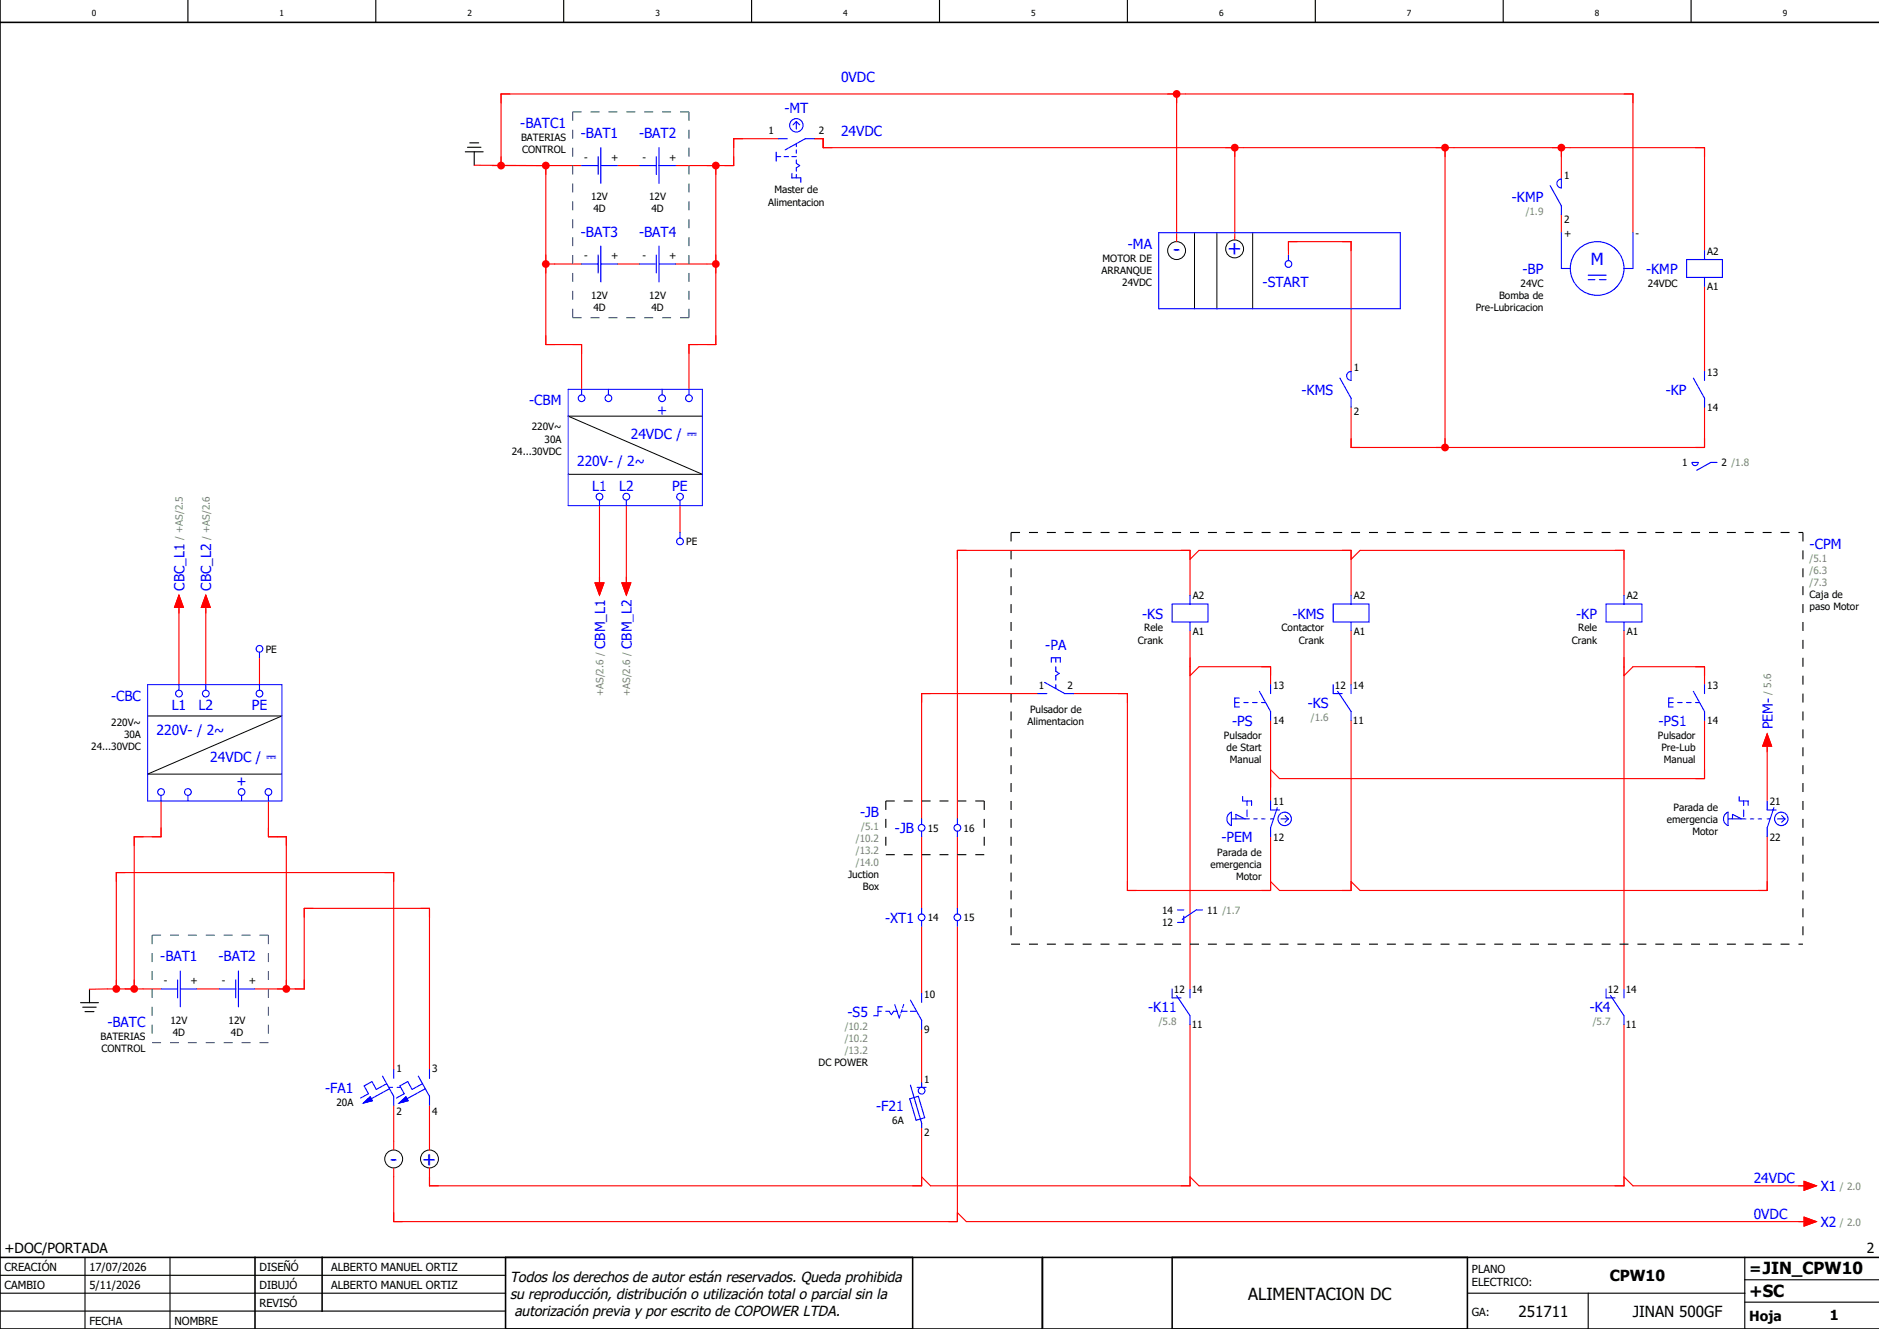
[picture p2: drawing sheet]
<svg xmlns="http://www.w3.org/2000/svg" width="420mm" height="297mm" viewBox="0 0 420 297" stroke-linecap="round" stroke-linejoin="round" font-family="sans-serif">
<g fill="none" stroke="#000" stroke-width=".25">
<path d="M42 0v5M84 0v5M126 0v5M168 0v5M210 0v5M252 0v5M294 0v5M336 0v5M378 0v5M18 224.1h4M18.5 225.1h3M19 226.1h2"/>
<path d="M20 221.1v3M0 285h113M0 293h113M0 289h113M19 281v16M38 281v16M328 289h62M355 289v8M390 291h30M390 281v16M390 286h30"/>
</g>
<path d="M0 5h420M0 0v297h420M0 281h420M57 281v16M72 281v12M113 281v16M204 281v16M233 281v16M262 281v16M328 281v16" fill="none" stroke="#000" stroke-width=".35"/>
<g fill="none" stroke="#f00" stroke-width=".25">
<path d="M112 37v-16h151v32M114 37h8v40h8v10M124 37h6M138 37h5M151 37h9v40h-6v10M174 31h-10v6h-2M182 31h2v2h92v20M265 21h100v31M278 33h45v67h-21v-9M325 33h24v7M351 33h30v23M124 59h6"/>
<path d="M138 59h5M151 59h7M288 57v-3h14v29M349 48v4M381 64v19M381 91v9h-56M134 113v18M140 113v18M152 113v6M40 136v17M46 136v17M266 133v-10h-52v60"/>
<path d="M268 123h34v10M304 123h59v10M58 147v6M232 155h-26v28M240 155h12v44h32v-12M266 141v80M268 149h16v4M302 141v12M363 141v80M365 149h16v4M36 179v8h-6v34h-6M60 179v8h4v34h-7"/>
<path d="M284 161v18M302 161v38h-16M381 161v13h-95M395 167v12M206 187v16M214 187v16M395 187v12h-91M206 207v15M214 207v66h-126v-10M26 221v-26h62v44M32 221h4M44 221h5"/>
<path d="M66 221h2v-18h28v36M206 230v13M266 229v36h-58M363 229v36h-95M88 247v8M96 247v8M206 251v14h-110v-2M216 273h188M365 265h39"/>
</g>
<g fill="none" stroke="#000" stroke-width=".22">
<path d="M33 160h30l-30 13h30"/>
<circle cx="96" cy="259" r="2"/>
</g>
<circle cx="26" cy="221" r=".88" fill="#f00"/>
<g fill="none" stroke="#f00" stroke-width=".25">
<path d="M28 195h-2v2M32 187h-2v2M36 185v2h-2M60 185v2h4v2M86 195h2v2M30 219v2M68 219v2h-2M70 203h-2v2M94 203h2v2M24 221l-4 .1M28 221h4M88 271v2h2"/>
<path d="M96 263v2h2"/>
</g>
<circle cx="30" cy="221" r=".88" fill="#f00"/>
<path d="M64 219v2M62 221h4" fill="none" stroke="#f00" stroke-width=".25"/>
<circle cx="64" cy="221" r=".88" fill="#f00"/>
<path d="M106 36.9l18 .1M122 37v2M122 75v2h2M160 75v2h-2M88 255v2M96 255v2M88 261v2M96 261v2" fill="none" stroke="#f00" stroke-width=".25"/>
<g fill="none" stroke="#000" stroke-width=".22">
<path d="M157 93h-30l30 13h-30"/>
<circle cx="88" cy="259" r="2"/>
</g>
<path d="M104 33.9h4M104.5 32.9h3M105 31.9h2M106 33.9v3" fill="none" stroke="#000" stroke-width=".25"/>
<circle cx="122" cy="37" r=".88" fill="#f00"/>
<path d="M158 37h4M160 37v2" fill="none" stroke="#f00" stroke-width=".25"/>
<circle cx="160" cy="37" r=".88" fill="#f00"/>
<path d="M158 59h2M160 57v4M128 77h2v2M156 77h-2v2" fill="none" stroke="#f00" stroke-width=".25"/>
<circle cx="160" cy="59" r=".88" fill="#f00"/>
<path d="M122 57v4M122 59h2" fill="none" stroke="#f00" stroke-width=".25"/>
<circle cx="122" cy="59" r=".88" fill="#f00"/>
<path d="M110 37h4M112 35v2" fill="none" stroke="#f00" stroke-width=".25"/>
<circle cx="112" cy="37" r=".88" fill="#f00"/>
<path d="M164 35v2h-2M166 31h-2v2M274 33h4M276 33v2M263 53v1M276 53v.6M290 54h-2v2M300 54h2v2" fill="none" stroke="#f00" stroke-width=".25"/>
<g fill="none" stroke="#000" stroke-width=".22">
<path d="M267 52v17M272 52v17M280 52v17"/>
<circle cx="263" cy="56" r="2"/>
<circle cx="276" cy="55.6" r="2"/>
</g>
<circle cx="276" cy="33" r=".88" fill="#f00"/>
<path d="M261 21h4M263 21v2" fill="none" stroke="#f00" stroke-width=".25"/>
<circle cx="263" cy="21" r=".88" fill="#f00"/>
<path d="M347 33h4M349 33v2" fill="none" stroke="#f00" stroke-width=".25"/>
<circle cx="349" cy="33" r=".88" fill="#f00"/>
<path d="M321 33h4M323 33v2" fill="none" stroke="#f00" stroke-width=".25"/>
<circle cx="323" cy="33" r=".88" fill="#f00"/>
<path d="M323 98v2M321 100h4" fill="none" stroke="#f00" stroke-width=".25"/>
<circle cx="323" cy="100" r=".88" fill="#f00"/>
<g fill="none" stroke="#f00" stroke-width=".25">
<path d="M114 21h-2v2M182 31h2v2h2M363 21h2v2M379 33h2v2M302 98v2h2M381 98v2h-2M40 133l1 2.7h-2zM40 135.7v1.3M46 133l1 2.7h-2zM46 135.7v1.3M133 130.3h2l-1 2.7zM134 129v1.3"/>
<path d="M139 130.3h2l-1 2.7zM140 129v1.3M216 123h-2v2M264 123h2v2l2-2M300 123h2v2l2-2M361 123h2v2M208 155h-2v2M250 155h2v2M266 147v4l2-2M282 149h2v2M363 147v4l2-2M379 149h2v2"/>
<path d="M286 174l-2-2v4M381 172v2h-2M395 166.7v1.3M395 164l1 2.7h-2zM252 197v2h2M282 199h2v-2l2 2M300 199h2v-2l2 2M395 197v2h-2M204 265h2v-2l2 2M212 273h2v-2l2 2M264 265h2v-2l2 2M361 265h2v-2l2 2"/>
<path d="M402 265h1.2M402 273h1.2M403.2 272l2.8 1-2.8 1zM403.2 264l2.8 1-2.8 1z"/>
</g>
<g fill="none" stroke="#00f" stroke-width=".25">
<path d="M130 37h3.7M133.7 35v4M134.3 33v8M134.3 37h3.7M143 37h3.7M146.7 35v4M147.3 37h3.7M147.3 33v8M173.5 35h1M173.5 34v2M174 31h2M175.3 35h.9"/>
<path d="M177 38.8v.9h2v1.1M177 35h1M178 27.2v1.6M178 32.1v.7M178 33.5v.8M178 35.8v.7l.8 .5-.8 .5v.7M178 39v.7M178 27.2l.8 .7M178 27.2l-.7 .7M182 31h-2l-4.5 2.5M130 59h3.7M133.7 57v4"/>
<path d="M134.3 55v8M134.3 59h3.7M143 59h3.7M146.7 57v4M147.3 55v8M147.3 59h3.7M259 52h54v17h-54zM288 57v1.2M346.5 41.5l2.5 4.5M348.3 40.3l.7-.3v2a1 1 0 0 1-.9-.6 1 1 0 0 1 .2-1.1zM349 52v8h2M349 46v2"/>
<path d="M365 52v8h-2M377 58h8v4h-8zM381 56v2M355 61.5h4M355 62.5h1.5M357.5 62.5h1.5M381 62v2M130 87v1.3M136 87v1.3M148 87v1.3M154 87v1.3M299.5 84.5l2.5 4.5v2"/>
<path d="M301.3 83.3l.7-.3v2a1 1 0 0 1-.9-.6 1 1 0 0 1 .2-1.1zM378.5 84.5l2.5 4.5v2M381 83v2M134 111.8v1.2M140 111.8v1.2M152 111.8v1.2M152 119v1.2M378.2 103.4h1.4a.7 .7 0 0 1-.7 .7 .7 .7 0 0 1-.7-.7zM383.8 103.3h-1.4l-3.1 1.8M262 135h8v4h-8zM266 133v2M266 139v2"/>
<path d="M298 135h8v4h-8zM302 133v2M302 139v2M359 135h8v4h-8zM363 133v2M363 139v2M40 153v1.2M46 153v1.2M58 145.8v1.2M58 153v1.2M232 155h2M233.5 152.5l4.5 2.5h2"/>
<path d="M235 148v-1h2v1M236 149v1l.7 .5-.7 .5v1M236 147v1M236 153v.9M276 157h1M277 156h-1v2h1M278 157h1M280 157h1M281.5 154.5l2.5 4.5v2M282 157h.9M284 153v2M298 153v2h2"/>
<path d="M299 154.5l3 4.5v2M302 153v2M373 157h1M374 156h-1v2h1M375 157h1M377 157h1M378.5 154.5l2.5 4.5v2M379 157h.9M381 153v2M36 177.8v1.2M42 177.8v1.2M54 177.8v1.2"/>
<path d="M60 177.8v1.2M277.8 178v1h1.9v1M278.8 179v1M284 179v2h2M388.8 178v1h2v1M389.7 179v1M395 179v2h2M206 183v1.3M206 185.8v1.2M214 183v1.3M214 185.8v1.2M274.6 182l.6-.5v3a1.61 1.61 0 0 1-.6-2.5z"/>
<path d="M275.2 183h4.1M276.3 183v-1l1.9 1M278.8 181v1.5M280.2 183h.8M282 183h.7M284 183h.7M285.5 180.5l-1.5 4.5v2M286.3 183h1.7M287.3 182.2l.7 .8M288 183l-.7 .7M385.6 182l.6-.5v3a1.61 1.61 0 0 1-.6-2.5zM386.2 183h4"/>
<path d="M387.3 183v-1l2 1M389.7 181v1.5M391.3 183h.7M393 183h.7M395 183h.7M396.5 180.5l-1.5 4.5v2M397.3 183h1.7M398.3 182.2l.7 .8M399 183l-.7 .7M39.7 219v4M40.3 217v8M52.7 219v4"/>
<path d="M53.3 217v8M206 203v1.3M206 205.8v1.2M214 203v1.3M214 205.8v1.2M263.2 203.3h1.4M264.6 204.8v1.3h-1.4M268.8 203.3h-1.4l-3.1 2.2M36 221h3.7M40.3 221h3.7M49 221h3.7M53.3 221h3.7"/>
<path d="M88 239v2M96 239v2M196.2 226h.8M197.3 225h-1.1v2h-.9M198 226h.8l.4 .8 .5-.8h.8M200 224.5l1 3 .2-.7M201.5 226h1.2M201.6 225.6l-.2 .8M202 224.5l-.2 .8M203.5 226h1.3M203.5 223.5l2.5 4.5v2M206 222v2"/>
<path d="M262 221v2h2M263 222.5l3 4.5v2M266 221v2M359 221v2h2M360 222.5l3 4.5v2M363 221v2M81.2 246.5l1.5-1.4 .5 .9zM85.5 240.5l2.5 4.5v2M86.4 242.2l-2.3 1.3-1-1.8-1.7 1 1 1.7-1.8 1M87 243h.7M87.1 243.3l-4.1 2.2M88.8 243h.7"/>
<path d="M89.2 246.5l1.5-1.4 .5 .9zM93.5 240.5l2.5 4.5v2M94.4 242.2l-2.3 1.3-1-1.8-1.7 1 1 1.7-1.8 1M95.1 243.3l-4.1 2.2M203.4 245.6l1.9-.6 1.4 4.8-1.9 .6zM203.5 242.5l2.5 8.5v1M205 243h2M206 242v1"/>
<circle cx="178" cy="28" r="1.5"/>
<circle cx="288" cy="59" r=".75"/>
<circle cx="357" cy="60" r="6"/>
<circle cx="130" cy="89" r=".75"/>
<circle cx="136" cy="89" r=".75"/>
<circle cx="148" cy="89" r=".75"/>
<circle cx="154" cy="89" r=".75"/>
<circle cx="134" cy="111" r=".75"/>
<circle cx="140" cy="111" r=".75"/>
<circle cx="152" cy="111" r=".75"/>
<circle cx="152" cy="121" r=".75"/>
<circle cx="40" cy="155" r=".75"/>
<circle cx="46" cy="155" r=".75"/>
<circle cx="58" cy="145" r=".75"/>
<circle cx="58" cy="155" r=".75"/>
<circle cx="36" cy="177" r=".75"/>
<circle cx="42" cy="177" r=".75"/>
<circle cx="54" cy="177" r=".75"/>
<circle cx="60" cy="177" r=".75"/>
<circle cx="206" cy="185" r=".75"/>
<circle cx="214" cy="185" r=".75"/>
<circle cx="287.2" cy="183" r="1.5"/>
<circle cx="398.2" cy="183" r="1.5"/>
<circle cx="206" cy="205" r=".75"/>
<circle cx="214" cy="205" r=".75"/>
<circle cx="206" cy="243.7" r=".75"/>
</g>
<path d="M127 87h30v26h-30zM33 153h30v26h-30z" fill="none" stroke="#00f" stroke-width=".22"/>
<path d="M128 25h26M128 25v46M154 25v46M128 71h26M34 209h26M34 209v24M60 209v24M34 233h26" fill="none" stroke="#008080" stroke-width=".25" stroke-dasharray="2 2" stroke-linecap="butt"/>
<g fill="#00f" stroke="#00f" stroke-width=".22">
<path d="M81.2 246.5l1.5-1.4 .5 .9z"/>
<path d="M89.2 246.5l1.5-1.4 .5 .9z"/>
</g>
<path d="M226 119h177M226 119v92M403 119v92M198 179h22M198 179v12M220 179v12M198 191h22M226 211h177" fill="none" stroke="#000" stroke-width=".25" stroke-dasharray="2 2" stroke-linecap="butt"/>
<g fill="#f00" stroke="#f00" stroke-width=".22">
<path d="M403.2 272l2.8 1-2.8 1z"/>
<path d="M403.2 264l2.8 1-2.8 1z"/>
<path d="M395 164l1 2.7h-2z"/>
<path d="M40 133l1 2.7h-2z"/>
<path d="M46 133l1 2.7h-2z"/>
<path d="M133 130.3h2l-1 2.7z"/>
<path d="M139 130.3h2l-1 2.7z"/>
</g>
<g font-size="4.3" fill="#00f">
<text x="262.2" y="57.1">-</text>
<text x="274.4" y="57">+</text>
<text x="87.2" y="260.5">-</text>
<text x="94.4" y="260.5">+</text>
</g>
<text font-size="3.7" fill="#00f" x="355.6" y="59.2">M</text>
<g font-size="3.7">
<text x="279" y="290.5">ALIMENTACION DC</text>
<text x="391" y="289.8">+SC</text>
</g>
<g font-size="3.4">
<text x="359.8" y="286.4">CPW10</text>
<text x="391" y="284.6">=JIN_CPW10</text>
<text x="339.4" y="294.4">251711</text>
<text x="365" y="294.4">JINAN 500GF</text>
</g>
<g font-size="3.2">
<text x="114" y="286.5">Todos los derechos de autor están reservados. Queda prohibida</text>
<text x="114" y="290.2">su reproducción, distribución o utilización total o parcial sin la</text>
<text x="115" y="294">autorización previa y por escrito de COPOWER LTDA.</text>
</g>
<g font-size="3.1" fill="#00f">
<text x="188" y="18.4">0VDC</text>
<text x="116.3" y="28.6">-BATC1</text>
<text x="175.3" y="25.4">-MT</text>
<text x="129.8" y="30.9">-BAT1</text>
<text x="142.8" y="30.9">-BAT2</text>
<text x="188" y="30.4">24VDC</text>
<text x="337.9" y="45.2">-KMP</text>
<text x="129.8" y="52.9">-BAT3</text>
<text x="142.8" y="52.9">-BAT4</text>
<text x="252.1" y="55.6">-MA</text>
<text x="282.2" y="64.2">-START</text>
<text x="340.3" y="61.2">-BP</text>
<text x="367.9" y="61.2">-KMP</text>
<text x="290.9" y="88.2">-KMS</text>
<text x="372.3" y="88.2">-KP</text>
<text x="118.3" y="90.6">-CBM</text>
<text x="146.9" y="92.7">+</text>
<text x="141" y="98.1">24VDC / ⎓</text>
<text x="129" y="104.1">220V- / 2~</text>
<text x="132.4" y="109.7">L1</text>
<text x="138.4" y="109.7">L2</text>
<text x="150.3" y="109.7">PE</text>
<text x="404.5" y="122.6">-CPM</text>
<text x="41.2" y="132" transform="rotate(-90 41.2 132)">CBC_L1</text>
<text x="47.2" y="132" transform="rotate(-90 47.2 132)">CBC_L2</text>
<text x="255.3" y="138.2">-KS</text>
<text x="288.9" y="138.2">-KMS</text>
<text x="352.3" y="138.2">-KP</text>
<text x="135.2" y="145" transform="rotate(-90 135.2 145)">CBM_L1</text>
<text x="141.2" y="145" transform="rotate(-90 141.2 145)">CBM_L2</text>
<text x="233.6" y="145.4">-PA</text>
<text x="24.8" y="156.6">-CBC</text>
<text x="38.4" y="158.7">L1</text>
<text x="44.4" y="158.7">L2</text>
<text x="56.3" y="158.7">PE</text>
<text x="292.3" y="158.2">-KS</text>
<text x="35" y="164.4">220V- / 2~</text>
<text x="275.4" y="162.2">-PS</text>
<text x="370.7" y="162.2">-PS1</text>
<text x="396.2" y="163" transform="rotate(-90 396.2 163)">PEM-</text>
<text x="47" y="170.4">24VDC / ⎓</text>
<text x="52.9" y="175.7">+</text>
<text x="192.2" y="182.6">-JB</text>
<text x="200" y="186.2">-JB</text>
<text x="273" y="188.2">-PEM</text>
<text x="197.9" y="206.2">-XT1</text>
<text x="35.8" y="214.9">-BAT1</text>
<text x="48.8" y="214.9">-BAT2</text>
<text x="189.4" y="227.2">-S5</text>
<text x="256.7" y="226.2">-K11</text>
<text x="355.4" y="226.2">-K4</text>
<text x="24" y="229.5">-BATC</text>
<text x="72.7" y="244.2">-FA1</text>
<text x="195.9" y="248.2">-F21</text>
<text x="392" y="264.4">24VDC</text>
<text x="407" y="266.2">X1</text>
<text x="392" y="272.4">0VDC</text>
<text x="407" y="274.2">X2</text>
</g>
<g font-size="3.1">
<text x="1" y="280">+DOC/PORTADA</text>
<text x="417.3" y="280">2</text>
<text x="391" y="295.2">Hoja</text>
<text x="409" y="295">1</text>
</g>
<g font-size="2.5">
<text x="1" y="284">CREACIÓN</text>
<text x="20" y="284">17/07/2026</text>
<text x="58" y="284">DISEÑÓ</text>
<text x="74" y="284">ALBERTO MANUEL ORTIZ</text>
<text x="329" y="284.5">PLANO</text>
<text x="329" y="287.5">ELECTRICO:</text>
<text x="1" y="288">CAMBIO</text>
<text x="20" y="288">5/11/2026</text>
<text x="58" y="292">REVISÓ</text>
<text x="58" y="288">DIBUJÓ</text>
<text x="74" y="288">ALBERTO MANUEL ORTIZ</text>
<text x="329" y="294">GA:</text>
<text x="20" y="296">FECHA</text>
<text x="39" y="296">NOMBRE</text>
</g>
<g font-size="2.2">
<text x="171.8" y="29.9">1</text>
<text x="183" y="29.9">2</text>
<text x="116.5" y="31.5">BATERIAS</text>
<text x="116.7" y="34.2">CONTROL</text>
<text x="130.6" y="35.9">-</text>
<text x="136.6" y="35.9">+</text>
<text x="143.6" y="35.9">-</text>
<text x="149.6" y="35.9">+</text>
<text x="349.6" y="39.9">1</text>
<text x="132.1" y="44.7">12V</text>
<text x="132.6" y="47.4">4D</text>
<text x="145.1" y="44.7">12V</text>
<text x="145.6" y="47.4">4D</text>
<text x="171.7" y="45.9">Alimentacion</text>
<text x="173.1" y="43.2">Master de</text>
<text x="349.6" y="52.9">+</text>
<text x="349.6" y="49.8">2</text>
<text x="365.6" y="52.9">-</text>
<text x="130.6" y="57.9">-</text>
<text x="136.6" y="57.9">+</text>
<text x="143.6" y="57.9">-</text>
<text x="149.6" y="57.9">+</text>
<text x="246.4" y="58.5">MOTOR DE</text>
<text x="381.6" y="56.9">A2</text>
<text x="246.2" y="61.2">ARRANQUE</text>
<text x="250.9" y="63.9">24VDC</text>
<text x="339.9" y="64.1">24VC</text>
<text x="368.4" y="64.1">24VDC</text>
<text x="381.6" y="64.8">A1</text>
<text x="132.1" y="66.7">12V</text>
<text x="132.6" y="69.4">4D</text>
<text x="145.1" y="66.7">12V</text>
<text x="145.6" y="69.4">4D</text>
<text x="329.9" y="69.5">Pre-Lubricacion</text>
<text x="335.1" y="66.8">Bomba de</text>
<text x="302.6" y="82.9">1</text>
<text x="381.6" y="83.9">13</text>
<text x="302.6" y="92.8">2</text>
<text x="381.6" y="91.8">14</text>
<text x="114.4" y="101.6">24...30VDC</text>
<text x="118.9" y="96.2">220V~</text>
<text x="121.7" y="98.9">30A</text>
<text x="376" y="104.2">1</text>
<text x="384.8" y="104.2">2 /1.8</text>
<text x="153.4" y="121.9">PE</text>
<text x="266.6" y="133.9">A2</text>
<text x="302.6" y="133.9">A2</text>
<text x="363.6" y="133.9">A2</text>
<text x="404.5" y="133.6">Caja de</text>
<text x="404.5" y="136.3">paso Motor</text>
<text x="254.3" y="143.8">Crank</text>
<text x="255.7" y="141.1">Rele</text>
<text x="266.6" y="141.8">A1</text>
<text x="286.5" y="141.1">Contactor</text>
<text x="290.3" y="143.8">Crank</text>
<text x="302.6" y="141.8">A1</text>
<text x="351.3" y="143.8">Crank</text>
<text x="352.7" y="141.1">Rele</text>
<text x="363.6" y="141.8">A1</text>
<text x="59.4" y="145.9">PE</text>
<text x="232.2" y="153.9">1</text>
<text x="238.6" y="153.9">2</text>
<text x="284.6" y="153.9">13</text>
<text x="298.4" y="153.9">12</text>
<text x="302.4" y="153.9">14</text>
<text x="381.6" y="153.9">13</text>
<text x="229.7" y="161.9">Alimentacion</text>
<text x="230.2" y="159.2">Pulsador de</text>
<text x="284.6" y="161.8">14</text>
<text x="302.4" y="161.8">11</text>
<text x="381.6" y="161.8">14</text>
<text x="20.4" y="167.6">24...30VDC</text>
<text x="24.9" y="162.2">220V~</text>
<text x="27.7" y="164.9">30A</text>
<text x="273.6" y="165.2">Pulsador</text>
<text x="274.2" y="167.9">de Start</text>
<text x="370.6" y="165.2">Pulsador</text>
<text x="371.4" y="167.9">Pre-Lub</text>
<text x="274.9" y="170.6">Manual</text>
<text x="371.9" y="170.6">Manual</text>
<text x="284.6" y="179.9">11</text>
<text x="395.6" y="179.9">21</text>
<text x="207.4" y="185.9">15</text>
<text x="215.4" y="185.9">16</text>
<text x="372.6" y="183.9">emergencia</text>
<text x="374.1" y="181.2">Parada de</text>
<text x="272.1" y="191.2">Parada de</text>
<text x="284.6" y="187.8">12</text>
<text x="378.3" y="186.6">Motor</text>
<text x="395.6" y="187.8">22</text>
<text x="189.6" y="196.3">Juction</text>
<text x="270.6" y="193.9">emergencia</text>
<text x="276.3" y="196.6">Motor</text>
<text x="192.9" y="199">Box</text>
<text x="207.4" y="205.9">14</text>
<text x="215.4" y="205.9">15</text>
<text x="259.8" y="207">12</text>
<text x="259.8" y="204.2">14</text>
<text x="269.8" y="204.2">11 /1.7</text>
<text x="36.6" y="219.9">-</text>
<text x="42.6" y="219.9">+</text>
<text x="49.6" y="219.9">-</text>
<text x="55.6" y="219.9">+</text>
<text x="262.4" y="221.9">12</text>
<text x="266.4" y="221.9">14</text>
<text x="359.4" y="221.9">12</text>
<text x="363.4" y="221.9">14</text>
<text x="206.6" y="222.9">10</text>
<text x="22.5" y="232.4">BATERIAS</text>
<text x="38.1" y="228.7">12V</text>
<text x="38.6" y="231.4">4D</text>
<text x="51.1" y="228.7">12V</text>
<text x="51.6" y="231.4">4D</text>
<text x="206.6" y="230.8">9</text>
<text x="266.4" y="229.8">11</text>
<text x="363.4" y="229.8">11</text>
<text x="22.7" y="235.1">CONTROL</text>
<text x="88.6" y="239.5">1</text>
<text x="96.6" y="239.5">3</text>
<text x="183" y="238.2">DC POWER</text>
<text x="206.6" y="241.9">1</text>
<text x="75.2" y="247.1">20A</text>
<text x="88.6" y="249.2">2</text>
<text x="96.6" y="249.2">4</text>
<text x="199.4" y="251.1">6A</text>
<text x="206.6" y="253.8">2</text>
</g>
<g font-size="2.2" fill="#7ca552">
<text x="341" y="48.1">/1.9</text>
<text x="40.9" y="120.7" transform="rotate(-90 40.9 120.7)">/ +AS/2.5</text>
<text x="46.9" y="120.7" transform="rotate(-90 46.9 120.7)">/ +AS/2.6</text>
<text x="404.5" y="125.5">/5.1</text>
<text x="404.5" y="128.2">/6.3</text>
<text x="404.5" y="130.9">/7.3</text>
<text x="134.9" y="155.6" transform="rotate(-90 134.9 155.6)">+AS/2.6 /</text>
<text x="140.9" y="155.6" transform="rotate(-90 140.9 155.6)">+AS/2.6 /</text>
<text x="395.9" y="155.3" transform="rotate(-90 395.9 155.3)">/ 5.6</text>
<text x="293" y="161.1">/1.6</text>
<text x="192.5" y="185.5">/5.1</text>
<text x="191.3" y="188.2">/10.2</text>
<text x="191.3" y="190.9">/13.2</text>
<text x="191.3" y="193.6">/14.0</text>
<text x="188.8" y="230.1">/10.2</text>
<text x="188.8" y="232.8">/10.2</text>
<text x="259" y="229.1">/5.8</text>
<text x="356" y="229.1">/5.7</text>
<text x="188.8" y="235.5">/13.2</text>
<text x="411.3" y="265.9">/ 2.0</text>
<text x="411.3" y="273.9">/ 2.0</text>
</g>
<g font-size="1.9">
<text x="20.5" y="3.6">0</text>
<text x="62.5" y="3.6">1</text>
<text x="104.5" y="3.6">2</text>
<text x="146.5" y="3.6">3</text>
<text x="188.5" y="3.6">4</text>
<text x="230.5" y="3.6">5</text>
<text x="272.5" y="3.6">6</text>
<text x="314.5" y="3.6">7</text>
<text x="356.5" y="3.6">8</text>
<text x="398.5" y="3.6">9</text>
</g>
</svg>
